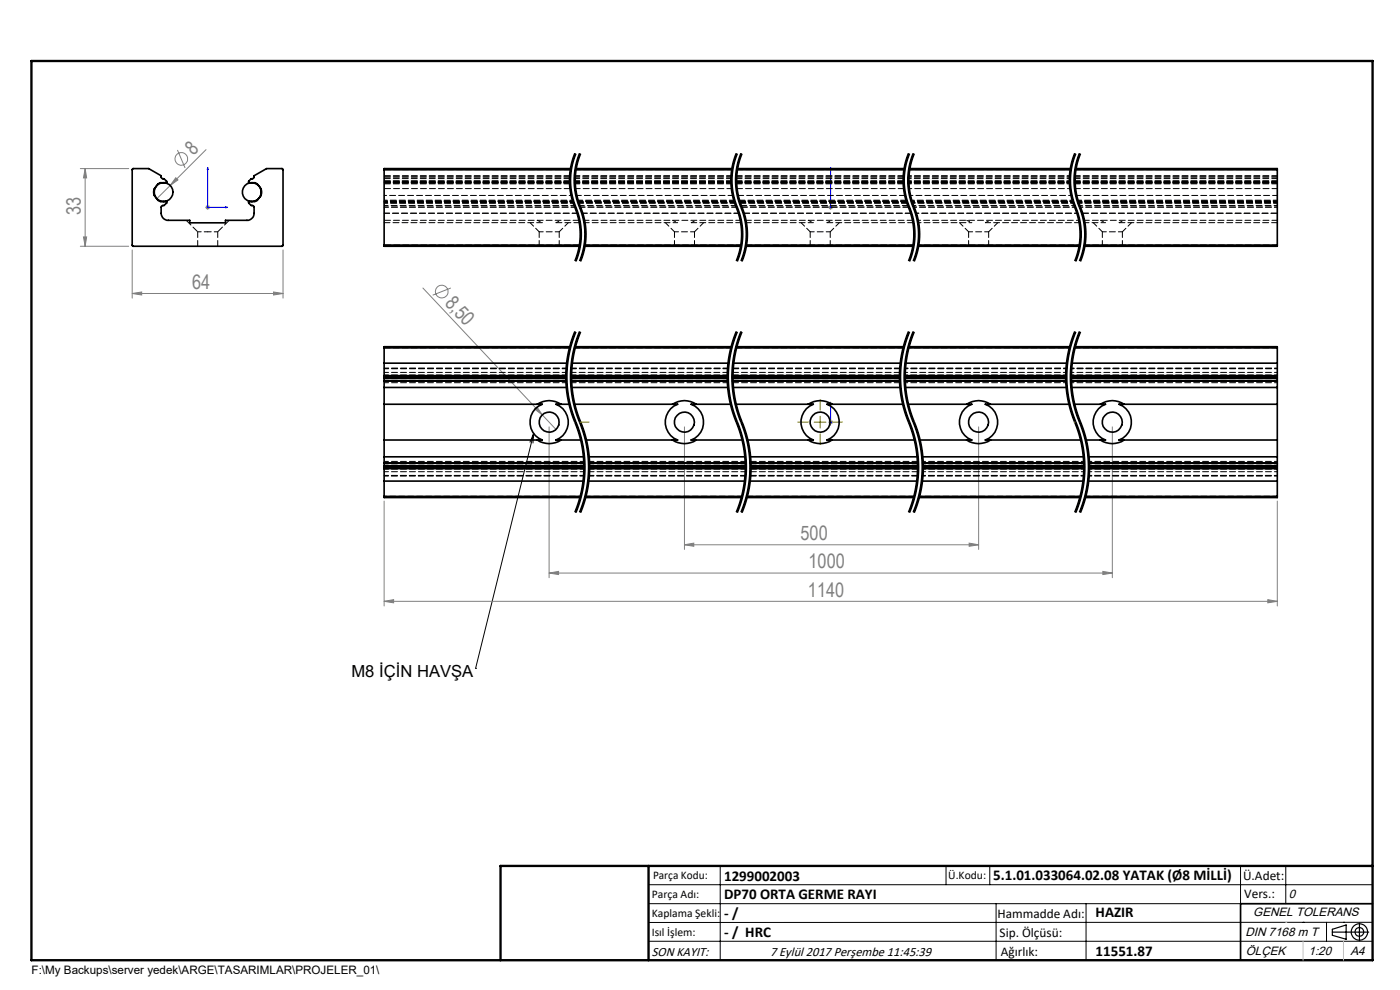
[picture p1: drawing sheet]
<svg xmlns="http://www.w3.org/2000/svg" width="297mm" height="210mm" viewBox="0 0 297 210" stroke-linecap="round" stroke-linejoin="round" font-family="sans-serif">
<g fill="none" stroke="#808080" stroke-width=".21">
<path d="M17 35.8h10.3M18.1 35.8l.3 1.9h-.7zM18.1 35.8v16.4M36.1 39.3l-2.8 2.8M37.3 37.7l.4 .5-1.6 1.1zM37.6 31.8l1.7 3.8M43.7 31.7l-7.6 7.6M17 52.2h10.3M17.7 50.3h.7l-.3 1.9zM28 53v10.2M43.5 44h1.1M43.7 43.6l.7 .7"/>
<path d="M44.1 43.5v1M44.4 43.6l-.7 .7M60 53v10.2M175.7 44h1M175.9 43.6l.7 .7M176.2 43.5v1M176.6 43.6l-.7 .7M28 62.3l2.1-.4v.7zM28 62.3h32M58 61.9l2 .4-2 .3zM89.7 61.1l28.2 30M95.6 61.1l-3.8 1.5"/>
<path d="M113.4 86.8l.5-.5 1.1 1.7zM116.5 90.5v32M145.2 90.5v26M175.7 89.6h1M175.9 89.2l.7 .7M176.2 89v1.1M176.6 89.2l-.7 .7M207.6 90.5v26M236 90.5v32M81.5 106.3v22.2M145.2 115.6l2-.4v.7zM145.2 115.6h62.4"/>
<path d="M205.6 115.2l2 .4-2 .3zM271 106.3v22.2M81.5 127.6l2-.4v.7zM81.5 127.6h189.5M116.5 121.6l2-.4v.7zM116.5 121.6h119.5M234 121.2l2 .4-2 .3zM269 127.2l2 .4-2 .3z"/>
<circle cx="38.5" cy="33.7" r="1.33"/>
<circle cx="93.7" cy="61.9" r="1.35"/>
</g>
<g fill="none" stroke="#000" stroke-width=".21" stroke-dasharray="6.3 1.3 1.3 1.3" stroke-dashoffset="3.5" stroke-linecap="butt">
<path d="M122.1 70.4a24.9 24.9 0 0 0 0 19.1M123.1 70.4a24.9 24.9 0 0 0 0 19.1M156.3 70.4a24.9 24.9 0 0 0 0 19.1M157.3 70.4a24.9 24.9 0 0 0 0 19.1M192.8 70.4a24.9 24.9 0 0 0 0 19.1M193.8 70.4a24.9 24.9 0 0 0 0 19.1M228.1 70.4a24.9 24.9 0 0 0 0 19.1M229.1 70.4a24.9 24.9 0 0 0 0 19.1M122.1 89.5a24.9 24.9 0 0 1 0 19.2M123.1 89.5a24.9 24.9 0 0 1 0 19.2M156.3 89.5a24.9 24.9 0 0 1 0 19.2M157.3 89.5a24.9 24.9 0 0 1 0 19.2"/>
<path d="M192.8 89.5a24.9 24.9 0 0 1 0 19.2M193.8 89.5a24.9 24.9 0 0 1 0 19.2M228.1 89.5a24.9 24.9 0 0 1 0 19.2M229.1 89.5a24.9 24.9 0 0 1 0 19.2"/>
</g>
<g fill="none" stroke="#000" stroke-width=".21">
<path d="M120.8 39.1l.5 3.3M121.2 39.6l.3 2.2M121.5 33.5a15 15 0 0 0-.7 5.6M121.7 33l-.2 .5M121.8 39.1l.5 3.3M121.9 32.5l-.2 .5M122.1 32.6a15.5 15.5 0 0 0 .4 12.7 14.8 14.8 0 0 1-.4 10.1M122.2 39.6l.3 2.2M122.2 32.6a14.7 14.7 0 0 0-1 7M122.5 33.5a15 15 0 0 0-.7 5.6M122.7 33l-.2 .5M122.9 32.5l-.2 .5"/>
<path d="M123.1 32.6a15.5 15.5 0 0 0 .4 12.7 14.8 14.8 0 0 1-.4 10.1M123.2 32.6a14.7 14.7 0 0 0-1 7M155 39.1l.6 3.3M155.4 39.6l.4 2.2M155.7 33.5a15 15 0 0 0-.7 5.6M155.9 33l-.2 .5M156 37.4v1.7M156 39.1l.1 1.1M156.1 36.3l-.1 1.1M156.1 32.5l-.2 .5M156.3 32.6a15.5 15.5 0 0 0 .5 12.7 14.8 14.8 0 0 1-.5 10.1M156.4 39.6l.4 2.2"/>
<path d="M156.5 32.6a14.7 14.7 0 0 0-1.1 7M156.7 33.5l-.6 2.8M156.9 33l-.2 .5M157.1 32.5l-.2 .5M157.3 32.6a15.5 15.5 0 0 0 .5 12.7 14.8 14.8 0 0 1-.5 10.1M157.5 32.6a14.7 14.7 0 0 0-1.1 7M191.5 39.1l.6 3.3M191.9 39.6l.4 2.2M192.3 33.5a15 15 0 0 0-.8 5.6M192.5 33l-.2 .5M192.5 39.1l.6 3.3M192.7 32.5l-.2 .5"/>
<path d="M192.8 32.6a15.5 15.5 0 0 0 .5 12.7 14.8 14.8 0 0 1-.5 10.1M192.9 39.6l.4 2.2M193 32.6a14.7 14.7 0 0 0-1.1 7M193.3 33.5a15 15 0 0 0-.8 5.6M193.5 33l-.2 .5M193.7 32.5l-.2 .5M193.8 32.6a15.5 15.5 0 0 0 .5 12.7 14.8 14.8 0 0 1-.5 10.1M194 32.6a14.7 14.7 0 0 0-1.1 7M226.8 39.1l.6 3.3M227.2 39.6l.4 2.2M227.5 33.5l-.6 2.8-.1 2.8M227.7 33l-.2 .5"/>
<path d="M227.8 39.1l.6 3.3M227.9 32.5l-.2 .5M228.1 32.6a15.5 15.5 0 0 0 .5 12.7 14.8 14.8 0 0 1-.5 10.1M228.2 39.6l.4 2.2M228.3 32.6a14.7 14.7 0 0 0-1.1 7M228.5 33.5a15 15 0 0 0-.7 5.6M228.7 33l-.2 .5M228.9 32.5l-.2 .5M229.1 32.6a15.5 15.5 0 0 0 .5 12.7 14.8 14.8 0 0 1-.5 10.1M229.3 32.6a14.7 14.7 0 0 0-1.1 7M121.3 42.5a17.1 17.1 0 0 1 1.7 8.6l-.4 2.1-.7 2.1M121.5 41.8l.2 .6"/>
<path d="M121.7 42.3l.1 .6M121.8 42.9l.3 .8M122.1 43.7l.1 .2zM122.2 43.9a15 15 0 0 1 0 11.6M122.3 42.5l1 2.6M122.5 41.8l.2 .6M122.7 42.3l.1 .6M122.8 42.9a15.5 15.5 0 0 1 .4 12.6M123.3 45.1a14.7 14.7 0 0 1 0 9.2M123.3 54.3l-.4 1M155.6 42.5a17.1 17.1 0 0 1 1.6 8.6l-.4 2.1-.7 2.1M155.8 41.8l.1 .6"/>
<path d="M155.9 42.3l.2 .6M156.1 42.9a15.5 15.5 0 0 1 .4 12.6M156.1 40.2l.5 2.2M156.6 42.5a17.1 17.1 0 0 1 1.6 8.6l-.4 2.1-.7 2.1M156.8 41.8l.1 .6M156.9 42.3l.2 .6M157.1 42.9l1.1 3.2M158.2 53.3l-.7 2.2M158.2 46.1l.4 3.3v1.7l-.4 2.2M192.1 42.5l.2 .5M192.3 43a15.1 15.1 0 0 1 .4 12.3M192.3 41.8l.2 .6"/>
<path d="M192.5 42.3l.1 .6M192.6 42.9a15.5 15.5 0 0 1 .4 12.6M193.1 42.5a17.1 17.1 0 0 1 1.6 8.6l-.3 2.1-.7 2.1M193.3 41.8l.2 .6M193.5 42.3l.1 .6M193.6 42.9l.8 2.1M194.4 54.4l-.4 1.1M194.4 45a15.1 15.1 0 0 1 0 9.4M227.4 42.5a17.1 17.1 0 0 1 1.6 8.6l-.4 2.1-.7 2.1M227.6 41.8l.1 .6M227.7 42.3l.2 .6M227.9 42.9a15.5 15.5 0 0 1 .4 12.6"/>
<path d="M228.4 42.5a17.1 17.1 0 0 1 1.6 8.6l-.4 2.1-.7 2.1M228.6 41.8l.1 .6M228.7 42.3l.2 .6M228.9 42.9a15.5 15.5 0 0 1 .4 12.6M120 78.8l.1 3.7 .6 3.6M120.3 75.9l-.3 2.9M120.3 79.6l.2 3.6M120.7 73.8l-.4 2.1M121 78.8v2.2l.3 3 1.1 4.2M121.1 73.8l-.6 2.9-.2 2.9M121.3 75.9l-.3 2.9M121.3 79.6l.2 3.6"/>
<path d="M121.9 70.3l-1.2 3.5M122 71.1l-.9 2.8M122.1 70.4a25.4 25.4 0 0 0 .5 20.5 24.9 24.9 0 0 1-.5 17.8M122.1 73.8l-.6 2.9-.2 2.9M122.2 70.4l-.2 .7M122.3 73.2l-.2 .7M122.9 70.3l-1 2.8-.6 2.8M123 71.1l-.7 2.1M123.1 70.4a25.4 25.4 0 0 0 .5 20.5 24.9 24.9 0 0 1-.5 17.8M123.2 70.4l-.2 .7M154.2 78.8l.1 3 .2 2.2 1.1 4.2M154.5 75.9l-.3 2.9"/>
<path d="M154.6 79.6l.2 3.6M155.2 78.8v2.2l.3 3 1.1 4.2M155.3 73.8l-.5 2.9-.2 2.9M155.5 75.9l-.3 2.9M155.6 79.6l.2 3.6M156 71.8l-.7 2.1M156.1 70.3l-.9 2.8-.7 2.8M156.2 71.1l-.2 .7M156.3 70.4a25.4 25.4 0 0 0 .5 20.5 24.9 24.9 0 0 1-.5 17.8M156.3 73.8l-.5 2.9-.2 2.9M156.5 70.4l-.3 .7M157.1 70.3l-.9 2.8-.7 2.8"/>
<path d="M157.2 71.1l-.9 2.8M157.3 70.4a25.4 25.4 0 0 0 .5 20.5 24.9 24.9 0 0 1-.5 17.8M157.5 70.4l-.3 .7M190.8 78.8v2.2l.3 3 1 4.2M191.1 75.9l-.3 2.9M191.1 79.6l.2 3.6M191.8 78.8v2.2l.3 3 1 4.2M191.9 73.8l-.6 2.9-.2 2.9M192.1 75.9l-.3 2.9M192.1 79.6l.2 3.6M192.7 70.3l-1 2.8-.6 2.8M192.7 71.1l-.8 2.8"/>
<path d="M192.8 70.4a25.4 25.4 0 0 0 .6 20.5 24.9 24.9 0 0 1-.6 17.8M192.9 73.8l-.6 2.9-.2 2.9M193 70.4l-.3 .7M193.7 70.3l-1 2.8-.6 2.8M193.7 71.1l-.8 2.8M193.8 70.4a25.4 25.4 0 0 0 .6 20.5 24.9 24.9 0 0 1-.6 17.8M194 70.4l-.3 .7M226 78.8v2.2l.3 3 1.1 4.2M226.3 75.9l-.3 2.9M226.4 79.6l.2 3.6M227 78.8v2.2l.3 3 1.1 4.2M227.1 73.8l-.5 2.9-.2 2.9"/>
<path d="M227.3 75.9l-.3 2.9M227.4 79.6l.2 3.6M227.9 70.3l-.9 2.8-.7 2.8M228 71.1l-.9 2.8M228.1 70.4a25.4 25.4 0 0 0 .5 20.5 24.9 24.9 0 0 1-.5 17.8M228.1 73.8l-.5 2.9-.2 2.9M228.3 70.4l-.3 .7M228.9 70.3l-.9 2.8-.7 2.8M229 71.1l-.9 2.8M229.1 70.4a25.4 25.4 0 0 0 .5 20.5 24.9 24.9 0 0 1-.5 17.8M229.3 70.4l-.3 .7M113.2 92l-12.3 49.8"/>
<path d="M113.2 92l-.1 2M113.2 92l-.8 1.8M120.5 83.2l.6 2.8 1 3.1M120.7 86.1l.7 2.1M121.4 88.2l.2 .7M121.5 83.2l.8 3.5M121.6 88.9a25.1 25.1 0 0 1 2.1 12.7M122.1 89.1l.1 .4zM122.2 89.5l1.2 3.4M122.3 86.7l.2 .7a32.5 32.5 0 0 1 2.5 9.1M122.4 88.2l.2 .7M122.6 88.9a25.1 25.1 0 0 1 2.1 12.7"/>
<path d="M123.4 92.9l.6 3.6M124 96.6l.1 4.3-.7 4.4M125 96.6a25.1 25.1 0 0 1-1.8 12.2M154.8 83.2l.4 2.1 .8 2.8M155.6 88.2l.3 .7M155.8 83.2l.9 4.2a32.5 32.5 0 0 1 2.6 9.1M155.9 88.9a25.1 25.1 0 0 1 2 12.7M156 88.1a28.2 28.2 0 0 1 2.3 8.4M156.6 88.2l.3 .7M156.9 88.9a25.1 25.1 0 0 1 2 12.7M158.3 96.6a25.1 25.1 0 0 1-1.8 12.2M159.3 96.6a25.1 25.1 0 0 1-1.8 12.2"/>
<path d="M191.3 83.2l.8 3.5 1.7 4.8 .8 3.6M192.2 88.2l.2 .7M192.3 83.2l.6 2.8M192.4 88.9a25.1 25.1 0 0 1 2 12.7M192.9 86l.4 1.4a32.5 32.5 0 0 1 2.5 9.1M193.2 88.2l.2 .7M193.4 88.9l1 2.7 .6 2.1M194.6 95.1l.2 1.4M194.8 96.6l.1 3.6-.3 2.9M195 93.7l.6 4.3-.2 3.6M195.8 96.6a25.1 25.1 0 0 1-1.8 12.2M226.6 83.2l.9 4.2a32.5 32.5 0 0 1 2.6 9.1"/>
<path d="M227.4 88.2l.3 .7M227.6 83.2l.9 4.2a32.5 32.5 0 0 1 2.6 9.1M227.7 88.9a25.1 25.1 0 0 1 2 12.7M228.4 88.2l.3 .7M228.7 88.9l.8 2.1M229.5 90.9a24.7 24.7 0 0 1 1.2 10.7M230.1 96.6a25.1 25.1 0 0 1-1.8 12.2M231.1 96.6a25.1 25.1 0 0 1-1.8 12.2M123.4 105.3l-1.2 3.5M123.7 101.6l-.7 3.6-1.1 3.4M124.7 101.6l-.7 3.6-1.1 3.4M157.9 101.6l-.6 3.6-1.2 3.4"/>
<path d="M158.9 101.6l-.6 3.6-1.2 3.4M194.4 101.6l-.6 3.6-1.1 3.4M194.6 103.1l-.6 2.9-1 2.8M195 104.5l-1.3 4.1M195.4 101.6l-.4 2.9M229.5 107.3l-.6 1.3M229.7 101.6l-.6 3.6-1.2 3.4M230.7 101.6l-.4 2.9-.8 2.8M100.9 141.8h.1M137.6 187.7h153.6M137.6 191.7h153.6M137.6 199.7h153.6"/>
<path d="M152.8 183.7v20M200.7 183.7v4M210 183.7v4M211.3 191.7v12M230.4 191.7v12M263.2 183.7v20M272.8 183.7v8M276.4 195.6h.1M281.4 195.6v4.1M285 195.6h.1M291.2 195.6l-153.6 .1"/>
</g>
<g fill="none" stroke="#000" stroke-width=".21" stroke-dasharray="6.3 1.3 1.3 1.3" stroke-dashoffset="2.4" stroke-linecap="butt">
<path d="M122.1 32.6a14.9 14.9 0 0 0 0 11.4M123.1 32.6a14.9 14.9 0 0 0 0 11.4M156.3 32.6a14.9 14.9 0 0 0 0 11.4M157.3 32.6a14.9 14.9 0 0 0 0 11.4M192.8 32.6a14.9 14.9 0 0 0 0 11.4M193.8 32.6a14.9 14.9 0 0 0 0 11.4M228.1 32.6a14.9 14.9 0 0 0 0 11.4M229.1 32.6a14.9 14.9 0 0 0 0 11.4M122.1 44a14.9 14.9 0 0 1 0 11.4M123.1 44a14.9 14.9 0 0 1 0 11.4M156.3 44a14.9 14.9 0 0 1 0 11.4M157.3 44a14.9 14.9 0 0 1 0 11.4"/>
<path d="M192.8 44a14.9 14.9 0 0 1 0 11.4M193.8 44a14.9 14.9 0 0 1 0 11.4M228.1 44a14.9 14.9 0 0 1 0 11.4M229.1 44a14.9 14.9 0 0 1 0 11.4"/>
</g>
<g fill="none" stroke="#000" stroke-width=".25">
<path d="M282.6 197.7h7.8M282.6 197.1l3-.9v3l-3-.8zM288.4 195.8v3.8M106.2 203.7h185"/>
<circle cx="288.4" cy="197.7" r="1.74"/>
<circle cx="288.4" cy="197.7" r=".93"/>
</g>
<path d="M44.1 35.5l.1 .4h-.2zM44.1 35.5v8.5h4.2M176.2 35.5v.4v-.4M176.2 35.5v8.5M47.9 43.9l.4 .1-.4 .1zM176.2 43.9v.2zM176.2 44h.1M176.2 85.3v.4v-.4M176.2 89.5v.2zM176.2 89.6h.1M176.2 85.3v4.3" fill="none" stroke="#00f" stroke-width=".21"/>
<path d="M123.1 89.5h1.9M171.5 89.5h-2.2M174 87v-2.2M174 92v2.3M176.5 89.5h2.3M228.1 89.5h-.2" fill="none" stroke="#808000" stroke-width=".21" stroke-dasharray="15.2 1.3 1.3 1.3"/>
<path d="M172.7 89.6h2.5M174 88.3v2.5" fill="none" stroke="#808000" stroke-width=".21"/>
<path d="M291.2 191.7h-28v12" fill="none" stroke="#000" stroke-width=".35"/>
<path d="M6.7 12.9h284.5v190.8h-284.5zM137.6 183.7v20M291.2 183.7h-185v20" fill="none" stroke="#000" stroke-width=".5"/>
<path d="M276.4 199.7v4M285 199.7v4" fill="none" stroke="#c0c0c0" stroke-width=".21"/>
<path d="M272.8 195.6h.1" fill="none" stroke="#c0c0c0" stroke-width=".25"/>
<g fill="#00f">
<path d="M47.9 43.9l.4 .1-.4 .1zM44.1 35.5l.1 .4h-.2z"/>
<path d="M176.2 43.9v.2zM176.2 35.5v.4zM176.2 85.3v.4zM176.2 89.5v.2z"/>
</g>
<g fill="#808080">
<path d="M113.4 86.8l.5-.5 1.1 1.7z"/>
<path d="M37.3 37.7l.4 .5-1.6 1.1z"/>
<path d="M28 62.3l2.1-.4v.7zM58 61.9l2 .4-2 .3z"/>
<path d="M145.2 115.6l2-.4v.7zM205.6 115.2l2 .4-2 .3zM116.5 121.6l2-.4v.7zM234 121.2l2 .4-2 .3z"/>
<path d="M269 127.2l2 .4-2 .3zM81.5 127.6l2-.4v.7z"/>
<path d="M17.7 50.3h.7l-.3 1.9zM18.1 35.8l.3 1.9h-.7z"/>
</g>
<g fill="none" stroke="#000" stroke-width=".35">
<path d="M28.2 35.8h3.3l2.7 1.5 .1 .5 .5 .1 .5 .5v.4h-1.3l-.5 .2-.8 1.2v1.1l.8 1.2 .5 .2h1.3v.4l-.5 .5-.5 .1-.1 .2a2.85 2.85 0 0 0 .3 2.2l.4 .4 .5 .2h4.9v.6h7.5v-.6h4.6a1.51 1.51 0 0 0 1.5-1.4v-1.4l-.3-.3h-.3l-.5-.5-.1-.4h1.3l.6-.2 .8-1 .1-.9-.1-.6-.8-1-.5-.2h-1.3v-.4l.5-.5 .5-.1 .1-.5 2.7-1.5h3.3l.1 .1v16.2l-.1 .1h-31.7l-.2-.1v-16.2zM81.5 36h39.6M81.5 36v16M121.1 35.8h-39.6v.2M122.1 36h33.2M122.1 35.8h33.3M156.3 36h35.6M156.4 35.8h35.5M192.9 36h34.2M192.9 35.8h34.3M228.1 36h42.9M228.2 35.8h42.8v.2"/>
<path d="M271 36v16M81.5 52v.2h41.5M81.5 52h41.5M124 52.2h33.2M124 52h33.2M158.2 52.2h35.5M158.3 52h35.5M194.7 52.2h34.3M194.8 52h34.3M230 52h41M271 52v.2h-41M81.5 79.7v.3"/>
<path d="M81.5 73.8v5.9M81.5 73.8h39.4M81.5 77h38.8M81.5 79.7h38.6M121 73.5h-39.5v.3M121.1 79.7h33.3M121.3 77h33.3M121.9 73.8h33.3M122 73.5h33.2M155.4 79.7h35.5M155.5 77h35.6M156.1 73.8h35.6"/>
<path d="M156.2 73.5h35.5M191.9 79.7h34.3M192.1 77h34.2M192.7 73.8h34.2M192.8 73.5h34.2M227.2 79.7h43.8M227.3 77h43.7M227.9 73.8h43.1M228 73.5h43v.3M271 79.7v.3M271 73.8v5.9M81.5 99.1v.3"/>
<path d="M81.5 80.8h.1M81.5 98.2v.1M81.5 85.8h33.5a4.1 4.1 0 0 0-2.6 3.7 4.1 4.1 0 0 0 2.6 3.8h-33.5M81.5 96.9v1.3M81.5 80.8v1.4M81.5 80v.8M81.5 82.2v14.7M81.5 98.3v.8M81.5 99.4v5.9M81.5 96.9h42.4M81.5 82.2h38.7M81.5 99.4h42.5"/>
<path d="M81.5 80h38.6M81.5 99.1h42.5M81.5 80.3h38.6M81.5 80.8h38.7M81.5 98.3h42.4M81.5 98.8h42.5M81.5 98.2h42.4M114 85.8a4.5 4.5 0 0 1 5 0M114 93.3a4.5 4.5 0 0 0 5 0M120.8 85.8h-2.9a4 4 0 0 1 2.7 3.7 4 4 0 0 1-2.7 3.8h5.4M121.1 80h33.3M121.1 80.3h33.3"/>
<path d="M121.1 80.8h33.3M121.2 82.2h33.3M121.8 85.8h22a4 4 0 0 0-2.7 3.7 4 4 0 0 0 2.7 3.8h-19.5M124.8 96.9h33.3M125 99.4h33.2M125 99.1h33.2M125 98.3h33.2M125 98.8h33.2M125 98.2h33.2M142.7 85.8a4.5 4.5 0 0 1 5 0M142.7 93.3a4.5 4.5 0 0 0 5 0M155 85.8h-8.4a4 4 0 0 1 2.6 3.7 4 4 0 0 1-2.6 3.8h10.9"/>
<path d="M155.4 80h35.5M155.4 80.3h35.5M155.4 80.8h35.5M155.5 82.2h35.5M156 85.8h16.5a4 4 0 0 0-2.6 3.7 4 4 0 0 0 2.6 3.8h-14M159.1 96.9h35.5M159.2 98.3h35.5M159.2 98.2h35.5M159.2 99.4h35.5M159.2 99.1h35.5M159.2 98.8h35.5M171.4 85.8a4.5 4.5 0 0 1 5.1 0"/>
<path d="M171.4 93.3a4.5 4.5 0 0 0 5.1 0M191.6 85.8h-16.2a4.1 4.1 0 0 1 2.6 3.7 4.1 4.1 0 0 1-2.6 3.8h18.7M191.9 80h34.3M191.9 80.3h34.3M191.9 80.8h34.3M192 82.2h34.3M192.6 85.8h13.6a4 4 0 0 0-2.7 3.7 4 4 0 0 0 2.7 3.8h-11.1M195.7 96.9h34.2M195.7 98.3h34.3M195.7 98.2h34.3M195.8 99.4h34.2M195.8 99.1h34.2"/>
<path d="M195.8 98.8h34.2M205.1 85.8a4.5 4.5 0 0 1 5 0M205.1 93.3a4.5 4.5 0 0 0 5 0M226.9 85.8h-17.9a4 4 0 0 1 2.7 3.7 4 4 0 0 1-2.7 3.8h20.3M227.2 80h43.8M227.2 80.3h43.8M227.2 80.8h43.8M227.3 82.2h43.7M227.9 85.8h6.6a4 4 0 0 0-2.6 3.7 4 4 0 0 0 2.6 3.8h-4.2M230.9 96.9h40.1M231 99.4h40M231 99.1h40"/>
<path d="M231 98.3h40M231 98.8h40M231 98.2h40M233.4 85.8a4.5 4.5 0 0 1 5.1 0M233.4 93.3a4.5 4.5 0 0 0 5.1 0M271 99.1v.3M271 80.8h.1M271 98.2v.1M271 85.8h-33.6a4 4 0 0 1 2.6 3.7 4 4 0 0 1-2.6 3.8h33.6M271 96.9v1.3M271 80.8v1.4M271 80v.8"/>
<path d="M271 82.2v14.7M271 98.3v.8M271 99.4v5.9M81.5 105.3v.2h41.6M81.5 102.1h42.3M81.5 105.3h41.7M124.1 105.5h33.3M124.2 105.3h33.2M124.8 102.1h33.2M158.4 105.5h35.5M158.4 105.3h35.6M159 102.1h35.6"/>
<path d="M194.9 105.5h34.3M195 105.3h34.2M195.6 102.1h34.2M230.2 105.3h40.8M230.8 102.1h40.2M271 105.3v.2h-40.8"/>
<circle cx="34.7" cy="40.7" r="2"/>
<circle cx="53.4" cy="40.7" r="2"/>
<circle cx="116.5" cy="89.5" r="2.12"/>
<circle cx="145.2" cy="89.5" r="2.11"/>
<circle cx="174" cy="89.5" r="2.11"/>
<circle cx="207.6" cy="89.5" r="2.12"/>
<circle cx="236" cy="89.5" r="2.11"/>
</g>
<path d="M41.9 49.2h2.2M44.1 49.2h2.1M121.7 43.1h-40.2M271 43.1h-42.2M271 43h-42.3" fill="none" stroke="#000" stroke-width=".21" stroke-dasharray="1.3 .6" stroke-dashoffset=".5"/>
<path d="M121.1 36h-39.6M39.5 46.7l2.4 2.5M46.2 49.2l2.4-2.5M121 40h-39.5M122.9 46.7h-41.4M123 52h-41.5M271 45.2h-41.4" fill="none" stroke="#000" stroke-width=".21" stroke-dasharray="1.3 .6" stroke-dashoffset="-.1"/>
<g fill="none" stroke="#000" stroke-width=".21" stroke-dasharray="1.3 .6" stroke-dashoffset=".1">
<path d="M228 38.8h43M271 39h-43M271 38.7h-43M271 37.9h-43M271 37.5h-43M271 37.3h-43M271 38.8h-43M271 38.4h-43M271 38.5h-43M41.9 49.2v3M46.2 52.2v-3M114.4 49.2v3"/>
<path d="M118.6 52.2v-3M122.5 45.2h-41M143.1 49.2v3M147.3 52.2v-3M157.2 47.2h-10.6M171.9 49.2v3M172.6 47.2h-14.4M176.1 52.2v-3M205.5 49.2v3M209.7 52.2v-3M233.9 49.2v3M238.1 52.2v-3"/>
<path d="M271 40h-42.9M271 46.7h-41M271 73.8h-43"/>
</g>
<path d="M143.8 47.2h-19.8M234.5 47.2h-4.5M271 41.5h-42.7M120.2 78.2h-38.7M120.2 78.1h-38.7M271 105.3h-40.7" fill="none" stroke="#000" stroke-width=".21" stroke-dasharray="1.3 .6" stroke-dashoffset=".3"/>
<g fill="none" stroke="#000" stroke-width=".21" stroke-dasharray="1.3 .6" stroke-dashoffset=".4">
<path d="M114.4 49.2h4.2M121.9 43.6h-40.4M122 43.9h-40.5M143.1 49.2h4.2M171.9 49.2h4.2M205.5 49.2h4.2M233.9 49.2h4.2M271 42.5h-42.4M271 42.7h-42.3M271 42.7h-42.4M271 42.8h-42.3M120.1 79.5h-38.6"/>
<path d="M120.2 79h-38.7M120.1 80h-38.6M120.1 80.2h-38.6M120.2 80.7h-38.7M120.2 80.8h-38.7M120.2 81.2h-38.7M123.9 97.9h-42.4M124 98.3h-42.5M124 98.4h-42.5M124 99.5h-42.5M124 98.9h-42.5M124 99h-42.5"/>
<path d="M81.5 101h42.4M81.5 100.9h42.4M123.9 100.8h-42.4M124 100.1h-42.5"/>
</g>
<g fill="none" stroke="#000" stroke-width=".21" stroke-dasharray="1.3 .6" stroke-dashoffset=".6">
<path d="M192.7 38.8h34.3M227 38.4h-34.3M227 38.5h-34.3M227 37.9h-34.3M227 38.7h-34.3M227 38.8h-34.3M227 39h-34.3M227 37.5h-34.3M227 37.3h-34.3M227.1 36h-34.2M114 46.7l1.1 .5M117.9 47.2l1.1-.5"/>
<path d="M121.5 42.5h-40M121.6 42.7h-40.1M121.6 42.8h-40.1M121.7 43h-40.2M142.7 46.7l1.1 .5M146.6 47.2l1.1-.5M171.5 46.7l1.1 .5M175.4 47.2l1.1-.5M205.1 46.7l1.1 .5M209 47.2l1.1-.5M227.1 40h-34.3M227.3 41.5h-34.3"/>
<path d="M227.6 42.5h-34.3M227.6 42.7h-34.2M227.7 42.7h-34.3M227.7 42.8h-34.3M227.7 43h-34.2M227.8 43.1h-34.3M227.9 43.6h-34.2M228.1 43.9h-34.3M228.6 45.2h-34.3M229 46.7h-34.3M229.1 52h-34.3M233.5 46.7l1 .5"/>
<path d="M237.4 47.2l1.1-.5M271 43.6h-42.1M271 43.9h-41.9M226.2 79.5h-34.3M226.2 79h-34.3M226.3 78.2h-34.3M226.3 78.1h-34.3M227 73.8h-34.3M271 79.5h-43.8M226.2 80h-34.3M226.2 80.2h-34.3M226.2 80.7h-34.3"/>
<path d="M226.2 80.8h-34.3M226.2 81.2h-34.2M230 97.9h-34.3M230 98.3h-34.3M230 98.4h-34.3M230 99.5h-34.2M230 98.9h-34.2M230 99h-34.2M271 80.2h-43.8M271 80h-43.8M271 97.9h-40M195.7 101h34.3"/>
<path d="M195.7 100.9h34.3M229.3 105.3h-34.3M230 100.8h-34.3M230 100.1h-34.3M231 101h40M231 100.9h40M271 100.8h-40"/>
</g>
<g fill="none" stroke="#000" stroke-width=".21" stroke-dasharray="1.3 .6">
<path d="M81.5 38.8h39.4M120.9 38.4h-39.4M120.9 38.5h-39.4M120.9 37.9h-39.4M120.9 38.7h-39.4M120.9 38.8h-39.4M120.9 39h-39.4M120.9 37.5h-39.4M121 37.3h-39.5M156.2 38.8h35.5M191.7 38.4h-35.5M191.7 38.5h-35.5"/>
<path d="M191.7 37.9h-35.5M191.7 38.7h-35.5M191.7 38.8h-35.5M191.7 39h-35.5M191.7 37.5h-35.5M191.7 37.3h-35.5M191.9 36h-35.6M115.1 47.2h-33.6M123 47.2h-5.1M191.8 40h-35.5M192 41.5h-35.5M192.3 42.5h-35.5"/>
<path d="M192.4 42.7h-35.6M192.4 42.8h-35.5M192.5 43h-35.6M192.5 43.1h-35.5M192.7 43.6h-35.6M192.8 43.9h-35.5M193.3 45.2h-35.5M193.7 46.7h-35.6M193.8 47.2h-18.4M193.8 52h-35.5M271 47.2h-33.6M120.9 73.8h-39.4"/>
<path d="M190.9 79.5h-35.5M190.9 79h-35.5M191 78.2h-35.6M191 78.1h-35.5M191.7 73.8h-35.5M190.9 80h-35.5M190.9 80.2h-35.5M190.9 80.7h-35.5M190.9 80.8h-35.5M191 81.2h-35.6M194.7 97.9h-35.5M194.7 98.3h-35.5"/>
<path d="M194.7 98.4h-35.5M194.8 99.5h-35.6M194.8 98.9h-35.6M194.8 99h-35.6M159.2 101h35.5M159.2 100.9h35.5M194 105.3h-35.6M194.7 100.8h-35.5M194.7 100.1h-35.5"/>
</g>
<g fill="none" stroke="#000" stroke-width=".21" stroke-dasharray="1.3 .6" stroke-dashoffset=".2">
<path d="M121.9 38.8h33.3M155.2 38.4h-33.3M155.2 38.5h-33.3M155.2 37.9h-33.3M155.2 38.7h-33.3M155.2 38.8h-33.3M155.2 39h-33.3M155.2 37.5h-33.3M155.2 37.3h-33.2M155.3 36h-33.2M271 36h-42.9M112.4 47.2l2 2"/>
<path d="M118.6 49.2l2-2M141.1 47.2l2 2M147.3 49.2l2-2M155.3 40h-33.3M155.5 41.5h-33.2M155.8 42.5h-33.3M155.8 42.7h-33.2M155.9 42.8h-33.3M155.9 43h-33.2M156 43.1h-33.3M156.1 43.6h-33.2M156.3 43.9h-33.3"/>
<path d="M156.8 45.2h-33.3M157.1 46.7h-33.2M157.3 52h-33.3M169.9 47.2l2 2M176.1 49.2l2-2M203.5 47.2l2 2M209.7 49.2l2-2M229 47.2h-20M231.9 47.2l2 2M238.1 49.2l1.9-2M271 52h-40.9M154.4 79.5h-33.3"/>
<path d="M154.4 79h-33.2M154.4 78.2h-33.2M154.5 78.1h-33.3M155.2 73.8h-33.3M154.4 80h-33.3M154.4 80.2h-33.3M154.4 80.7h-33.2M154.4 80.8h-33.2M154.4 81.2h-33.2M158.2 97.9h-33.3M158.2 98.3h-33.2M158.2 98.4h-33.2"/>
<path d="M158.2 99.5h-33.2M158.2 98.9h-33.2M158.2 99h-33.2M124.9 101h33.3M124.9 100.9h33.3M157.4 105.3h-33.2M158.2 100.8h-33.3M158.2 100.1h-33.2"/>
</g>
<g fill="none" stroke="#000" stroke-width=".21" stroke-dasharray="1.3 .6" stroke-dashoffset=".7">
<path d="M206.2 47.2h-11.4M271 79h-43.8M271 78.2h-43.7M271 78.1h-43.7M271 80.7h-43.8M271 98.4h-40M271 98.9h-40M271 99.5h-40M271 80.8h-43.8M271 98.3h-40M271 99h-40M271 81.2h-43.8"/>
<path d="M123.2 105.3h-41.7M271 100.1h-40"/>
</g>
<path d="M121.3 41.5h-39.8" fill="none" stroke="#000" stroke-width=".21" stroke-dasharray="1.3 .6" stroke-dashoffset=".8"/>
<g font-size="4.2" fill="#808080">
<text x="41.1" y="33.1" transform="rotate(-45 41.1 33.1)">8</text>
<text x="17.1" y="45.6" transform="rotate(-90 17.1 45.6)">33</text>
<text x="40.8" y="61.3">64</text>
<text x="94.2" y="64.4" transform="rotate(47 94.2 64.4)">8,50</text>
<text x="169.8" y="114.6">500</text>
<text x="171.5" y="120.6">1000</text>
<text x="171.4" y="126.6">1140</text>
</g>
<text font-size="3.5" x="74.6" y="143.6">M8 İÇİN HAVŞA</text>
<g font-size="3.2">
<text x="153.6" y="186.8">1299002003</text>
<text x="153.6" y="190.8">DP70 ORTA GERME RAYI</text>
<text x="210.7" y="186.6">5.1.01.033064.02.08 YATAK (Ø8 MİLLİ)</text>
<text x="153.6" y="194.8">- /</text>
<text x="232.4" y="194.5">HAZIR</text>
<text x="153.6" y="198.8">- / HRC</text>
<text x="232.4" y="202.8">11551.87</text>
</g>
<g font-size="2.8">
<text x="263.7" y="186.7">Ü.Adet:</text>
<text x="263.9" y="190.5">Vers.:</text>
<text x="211.6" y="194.8">Hammadde Adı:</text>
<text x="138.3" y="202.8">SON KAYIT:</text>
<text x="163.4" y="202.8">7 Eylül 2017 Perşembe 11:45:39</text>
<text x="212.1" y="198.7">Sip. Ölçüsü:</text>
<text x="212.3" y="202.7">Ağırlık:</text>
</g>
<g font-size="2.6">
<text x="273.4" y="190.4">0</text>
<text x="265.9" y="194.4">GENEL TOLERANS</text>
<text x="264.2" y="198.5">DIN 7168 m T</text>
<text x="264.3" y="202.6">ÖLÇEK</text>
<text x="277.6" y="202.6">1:20</text>
<text x="286.5" y="202.6">A4</text>
</g>
<g font-size="2.5">
<text x="138.3" y="190.5">Parça Adı:</text>
<text x="138.5" y="186.5">Parça Kodu:</text>
<text x="201.2" y="186.5">Ü.Kodu:</text>
<text x="138.3" y="194.5">Kaplama Şekli:</text>
<text x="138.3" y="198.6">Isıl İşlem:</text>
<text x="6.7" y="206.7">F:\My Backups\server yedek\ARGE\TASARIMLAR\PROJELER_01\</text>
</g>
</svg>
